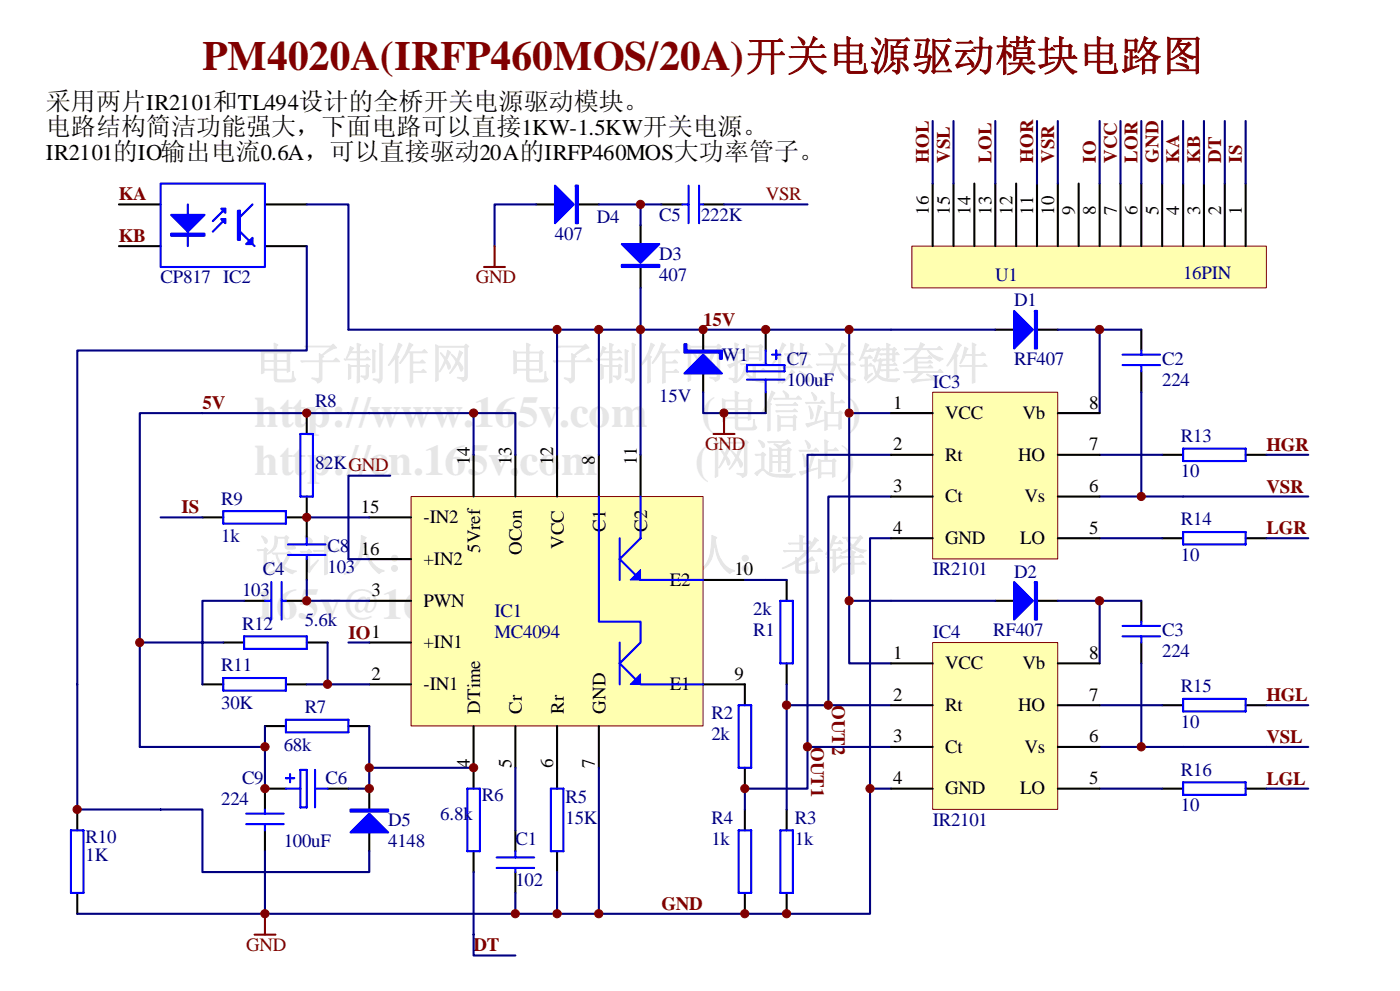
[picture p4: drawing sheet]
<svg xmlns="http://www.w3.org/2000/svg" width="229mm" height="162mm" viewBox="0 0 229 162" stroke-linecap="round" stroke-linejoin="round" font-family="sans-serif">
<path d="M67.2 81.2h47.8v37.4h-47.8z" fill="#ffffb0"/>
<path d="M67.2 81.1h47.8v37.5h-47.8z" fill="none" stroke="#800000" stroke-width=".16"/>
<g fill="none" stroke="#000" stroke-width=".34">
<path d="M19.5 33.4h6.8M43.3 33.4h6.9M19.5 40.2h6.8M43.3 40.2h6.9M162.8 53.9h3.4M169.6 53.9h3.4M186.6 53.9v3.4M50.2 67.5v3.4M77.4 74.3v6.8M84.3 74.3v6.8M91.1 74.3v6.8M97.9 74.3v6.8"/>
<path d="M104.8 74.3v6.8M186.6 60.7v3.4M33.1 84.5h3.4M50.2 81.1v3.4h-3.4M60.4 98.2h6.8M60.4 84.5h6.8M60.4 91.4h6.8M115 94.8h6.8M128.7 94.8v3.4M162.8 98.2h3.4M169.6 98.2h3.4M186.6 98.2v3.4"/>
<path d="M33.1 111.8h3.4M36.5 105h3.4M46.8 111.8h3.4M50.2 105h3.4M60.4 105h6.8M60.4 111.8h6.8M77.4 118.6v6.9M84.3 118.6v6.9M91.1 118.6v10.3M97.9 118.6v6.9M115 111.8h6.8v3.4M128.7 108.4v3.4"/>
<path d="M186.6 105v3.4M12.6 132.3v3.4M84.3 135.7v3.4M91.1 139.1v3.4M121.8 125.5v3.4M12.6 145.9v3.4M84.3 142.5v3.4"/>
</g>
<g fill="none" stroke="#00f" stroke-width=".34">
<path d="M26.3 30h17v13.6h-17zM30.7 33.4v6.8M36.9 35.8l-2.1 2M36.9 34.1l-2.1 2M39.2 37.8l2.4 2.4M41.3 33.4l-2.1 2.1M183.6 59.6h6.1M183.6 58h6.1M186.6 57.3v.7M186.6 59.6v1.1M49.1 70.9h2.1v10.2h-2.1zM36.5 83.5h10.3v2.1h-10.3z"/>
<path d="M97.9 81.1v20.5h6.9v3.4l-3.5 3.4 3.5 3.4h10.2M101.3 87.9v6.9M104.8 81.1v6.8l-3.5 3.5 3.5 3.4h10.2M127.6 98.2h2.1v10.2h-2.1zM36.5 110.8h10.3v2h-10.3zM39.9 104h10.3v2h-10.3zM101.3 105v6.8M120.8 115.2h2.1v10.3h-2.1zM183.6 104h6.1M183.6 102.3h6.1M186.6 101.6v.7M186.6 104v1"/>
<path d="M11.6 135.7h2.1v10.2h-2.1zM84.3 139.1v1M90.1 128.9h2v10.2h-2zM81.2 140.1h6.2M81.2 141.8h6.2M84.3 141.8v.7"/>
</g>
<g fill="#00f" stroke="#00f" stroke-width=".16">
<path d="M104.8 110.1v1.7h-1.7z"/>
<path d="M103.1 94.8l1.7-1.7v1.7z"/>
</g>
<g fill="none" stroke="#000080" stroke-width=".34">
<path d="M173 53.9h6.8v13.6M179.8 53.9h6.8M57 67.5h20.4M77.4 74.3v-6.8h6.9v6.8M145.7 67.5h-6.8v40.9h6.8M186.6 64.1v17M145.7 87.9h-3.4v41h3.4M173 98.2h6.8v10.2M179.8 81.1h13.7M179.8 98.2h6.8M186.6 108.4v13.6M84.3 125.5v10.2"/>
<path d="M97.9 125.5v23.8M142.3 128.9v20.4h-44.4M179.8 122h13.7M84.3 145.9v3.4h13.6M91.1 142.5v6.8"/>
</g>
<g fill="#00f" stroke="#00f" stroke-width=".34">
<path d="M165.8 50.8l3.1 3.1-3.1 3z"/>
<path d="M165.8 95.1l3.1 3.1-3.1 3z"/>
<path d="M28 35.1h5.4l-2.7 2.7z"/>
<path d="M36.2 34.1h.7v.7z"/>
<path d="M36.2 35.8h.7v.7z"/>
<path d="M40.3 39.9l1-1v1z"/>
<path d="M169.2 50.8h.4v6.1h-.4z" fill-rule="evenodd"/>
<path d="M169.2 95.1h.4v6.1h-.4z" fill-rule="evenodd"/>
<path d="M28 38.2h5.4v.3h-5.4z" fill-rule="evenodd"/>
<path d="M38.9 34.4v4.8h.3v-4.8z" fill-rule="evenodd"/>
</g>
<path d="M149.1 40.2h58v6.8h-58z" fill="#ffffb0"/>
<path d="M149.1 40.2h58v6.8h-58z" fill="none" stroke="#800000" stroke-width=".16"/>
<g fill="none" stroke="#000" stroke-width=".34">
<path d="M108.2 33.4h3.4M115 33.4h3.4M152.5 30v10.2M155.9 30v10.2M159.3 30v10.2M162.8 30v10.2M166.2 30v10.2M169.6 30v10.2M173 30v10.2M176.4 30v10.2M179.8 30v10.2M183.2 30v10.2"/>
<path d="M186.6 30v10.2M190.1 30v10.2M193.5 30v10.2M196.9 30v10.2M200.3 30v10.2M203.7 30v10.2M115 53.9v3.4M125.2 53.9v3.4M115 60.7v3.4M125.2 64.1v3.4M190.1 74.3h3.4M203.7 74.3h3.4"/>
<path d="M50.2 84.5v3.4M50.2 91.4v3.4M190.1 87.9h3.4M203.7 87.9h3.4M190.1 115.2h3.4M203.7 115.2h3.4M43.3 128.9h3.5M53.6 128.9h3.4M121.8 132.3v3.4M128.7 132.3v3.4M190.1 128.9h3.4M203.7 128.9h3.4"/>
<path d="M121.8 145.9v3.4M128.7 145.9v3.4"/>
</g>
<g fill="none" stroke="#000080" stroke-width=".34">
<path d="M152.5 19.8v10.2M155.9 19.8v10.2M162.8 19.8v10.2M169.6 19.8v10.2M173 19.8v10.2M179.8 19.8v10.2M183.2 19.8v10.2M186.6 19.8v10.2M190.1 19.8v10.2M193.5 19.8v10.2M196.9 19.8v10.2M200.3 19.8v10.2"/>
<path d="M203.7 19.8v10.2M97.9 53.9v20.4M104.8 53.9v20.4M138.9 53.9h-47.8v20.4M138.9 53.9v13.6M138.9 53.9h23.9M115 64.1v3.4h10.2M145.7 74.3h-13.6v47.7M179.8 74.3h10.3M207.1 74.3h6.9M121.8 94.8h6.9M138.9 98.2h23.9"/>
<path d="M145.7 81.1h-10.2v34.1M179.8 87.9h10.3M193.5 81.1h20.5M207.1 87.9h6.9M128.7 115.2h17M128.7 111.8v20.5M179.8 115.2h10.3M207.1 115.2h6.9M145.7 122h-13.6v6.9h-10.3v3.4M179.8 128.9h10.3M193.5 122h20.5M207.1 128.9h6.9"/>
</g>
<g fill="none" stroke="#00f" stroke-width=".34">
<path d="M111.6 33.4h1M112.6 30.3v6.2M114.3 33.4h.7M114.3 30.3v6.2M122.2 59.6h6.1v1.1h-6.1zM125.2 57.3v2.3M126.3 58h1.3M126.9 57.3v1.3M122.2 62h6.1M125.2 62v2.1M193.5 73.3h10.2v2h-10.2zM47.1 89h6.1"/>
<path d="M47.1 90.7h6.1M50.2 87.9v1.1M50.2 90.7v.7M193.5 86.9h10.2v2.1h-10.2zM193.5 114.2h10.2v2h-10.2zM46.8 127.1h1.3M46.8 128.9h2.3M47.4 126.5v1.3M49.1 125.8h1.1v6.1h-1.1zM51.5 128.9h2.1M51.5 125.8v6.1M120.8 135.7h2.1v10.2h-2.1z"/>
<path d="M127.6 135.7h2.1v10.2h-2.1zM193.5 127.8h10.2v2.1h-10.2z"/>
</g>
<g fill="#00f" stroke="#00f" stroke-width=".34">
<path d="M111.9 61l3.1-3 3.1 3z"/>
<path d="M111.9 56.2h.4v1.1h5.8v1.3h-.4v-1h-5.8z" fill-rule="evenodd"/>
</g>
<path d="M116.7 70.9h3.4M118.4 67.5v3.4" fill="none" stroke="#800000" stroke-width=".34"/>
<path d="M152.5 64.1h20.5v27.2h-20.5z" fill="#ffffb0"/>
<path d="M152.5 64.1h20.5v27.2h-20.5z" fill="none" stroke="#800000" stroke-width=".16"/>
<path d="M145.7 67.5h6.8M145.7 74.3h6.8M173 67.5h6.8M173 74.3h6.8M145.7 81.1h6.8M145.7 87.9h6.8M173 81.1h6.8M173 87.9h6.8" fill="none" stroke="#000" stroke-width=".34"/>
<path d="M152.5 105h20.5v27.2h-20.5z" fill="#ffffb0"/>
<path d="M152.5 105h20.5v27.2h-20.5z" fill="none" stroke="#800000" stroke-width=".16"/>
<g fill="none" stroke="#000" stroke-width=".34">
<path d="M87.7 33.4h3.4M94.5 33.4h3.4M104.8 36.8v3.4M104.8 43.6v3.5M39.9 98.2h3.4M46.8 98.2h3.4M43.3 118.6h3.5M57 118.6h3.4M145.7 108.4h6.8M145.7 115.2h6.8M173 108.4h6.8M173 115.2h6.8"/>
<path d="M43.3 128.9v3.4M43.3 135.7v3.4M60.4 128.9v3.4M60.4 135.7v3.4M77.4 125.5v3.4M77.4 139.1v3.4M145.7 122h6.8M145.7 128.9h6.8M173 122h6.8M173 128.9h6.8"/>
</g>
<path d="M43.3 98.2h1.1M44.4 95.1v6.1M46.1 98.2h.7M46.1 95.1v6.1M46.8 117.6h10.2v2.1h-10.2zM40.3 134.7h6.1M40.3 132.9h6.1M43.3 132.3v.6M43.3 134.7v1M76.4 128.9h2.1v10.2h-2.1z" fill="none" stroke="#00f" stroke-width=".34"/>
<g fill="none" stroke="#000080" stroke-width=".34">
<path d="M50.2 33.4h6.8v20.5h34.1M87.7 33.4h-6.8v6.8M97.9 33.4h10.3M104.8 33.4v3.4M118.4 33.4h13.7M50.2 40.2v17.1h-37.6v75h20.5v10.2h27.3v-3.4M104.8 47.1v6.8M57 67.5h-34.1v54.5h20.4M63.8 77.7h-6.8v13.7h3.4M26.3 84.5h6.8M39.9 98.2h-6.8v13.6M50.2 94.8v3.4h10.2"/>
<path d="M50.2 84.5h10.2M22.9 105h13.6M43.3 118.6v10.3M50.2 111.8h10.2M53.6 105v6.8M57 105h3.4M60.4 118.6v10.3h-3.4M43.3 139.1v10.2M60.4 125.5h17M12.6 149.3h71.7M77.4 142.5v13.6h6.9"/>
</g>
<path d="M79.2 43.6h3.4M80.9 40.2v3.4M41.6 152.7h3.4M43.3 149.3v3.4" fill="none" stroke="#800000" stroke-width=".34"/>
<g fill="#00f" stroke="#00f" stroke-width=".34">
<path d="M101.7 39.9h6.1l-3 3z"/>
<path d="M90.8 30.3l3 3.1-3 3.1z"/>
<path d="M60.4 132.9l3.1 3.1h-6.2z"/>
<path d="M101.7 43.3h6.1v.3h-6.1z" fill-rule="evenodd"/>
<path d="M94.2 30.3h.3v6.2h-.3z" fill-rule="evenodd"/>
<path d="M57.3 132.3h6.2v.3h-6.2z" fill-rule="evenodd"/>
</g>
<g fill="#800000" stroke="#800000" stroke-width=".16">
<circle cx="77.5" cy="125.4" r=".67"/>
<circle cx="77.5" cy="67.5" r=".67"/>
<circle cx="121.8" cy="128.8" r=".67"/>
<circle cx="97.9" cy="149.3" r=".67"/>
<circle cx="84.3" cy="149.3" r=".67"/>
<circle cx="91.1" cy="149.3" r=".67"/>
<circle cx="50.2" cy="67.5" r=".67"/>
<circle cx="50.2" cy="84.5" r=".67"/>
<circle cx="12.6" cy="132.3" r=".67"/>
<circle cx="142.3" cy="128.9" r=".67"/>
<circle cx="138.9" cy="67.5" r=".67"/>
<circle cx="179.8" cy="53.8" r=".68"/>
<circle cx="179.8" cy="98.2" r=".68"/>
<circle cx="186.6" cy="81.1" r=".67"/>
<circle cx="186.6" cy="122" r=".67"/>
<circle cx="115" cy="53.8" r=".67"/>
<circle cx="118.4" cy="67.5" r=".67"/>
<circle cx="43.3" cy="128.9" r=".67"/>
<circle cx="132" cy="122" r=".67"/>
<circle cx="128.6" cy="149.3" r=".67"/>
<circle cx="121.8" cy="149.3" r=".67"/>
<circle cx="128.6" cy="115.2" r=".68"/>
<circle cx="135.5" cy="115.2" r=".67"/>
<circle cx="91.1" cy="53.8" r=".68"/>
<circle cx="138.9" cy="53.8" r=".67"/>
<circle cx="104.7" cy="53.8" r=".67"/>
<circle cx="97.9" cy="53.8" r=".68"/>
<circle cx="125.2" cy="53.8" r=".68"/>
<circle cx="138.9" cy="98.2" r=".67"/>
<circle cx="50.1" cy="98.2" r=".67"/>
<circle cx="43.3" cy="149.3" r=".67"/>
<circle cx="104.7" cy="33.4" r=".67"/>
<circle cx="60.4" cy="128.9" r=".67"/>
<circle cx="60.4" cy="125.4" r=".67"/>
<circle cx="43.3" cy="122" r=".68"/>
<circle cx="53.6" cy="111.8" r=".67"/>
<circle cx="22.8" cy="105" r=".67"/>
</g>
<g font-size="7.2" fill="#e6e6e6">
<text x="41.6" y="61.9">电子制作网</text>
<text x="82.9" y="61.9">电子制作网提供关键套件</text>
<text x="41.6" y="93.2">设计人：刘铎</text>
<text x="99" y="93.2">实验人：老铎</text>
</g>
<g font-size="7.1" fill="#e6e6e6">
<text x="41.6" y="69.7">http://www.165v.com</text>
<text x="114.7" y="69.7">(电信站)</text>
<text x="41.6" y="77.6">http://cn.165v.com</text>
<text x="113.6" y="77.6">(网通站)</text>
<text x="41.6" y="101.1">165v@165V.COM</text>
</g>
<text font-size="6.8" fill="#800000" x="33.1" y="11.5">PM4020A(IRFP460MOS/20A)开关电源驱动模块电路图</text>
<g font-size="4.1">
<text x="7.5" y="17.9">采用两片IR2101和TL494设计的全桥开关电源驱动模块。</text>
<text x="7.5" y="22">电路结构简洁功能强大，下面电路可以直接1KW-1.5KW开关电源。</text>
</g>
<text font-size="3.7" x="7.5" y="26.1">IR2101的IO输出电流0.6A，可以直接驱动20A的IRFP460MOS大功率管子。</text>
<g font-size="3.1" fill="#800000">
<text x="151.9" y="26.6" transform="rotate(-90 151.9 26.6)">HOL</text>
<text x="155.3" y="26.6" transform="rotate(-90 155.3 26.6)">VSL</text>
<text x="162.1" y="26.6" transform="rotate(-90 162.1 26.6)">LOL</text>
<text x="169" y="26.6" transform="rotate(-90 169 26.6)">HOR</text>
<text x="172.4" y="26.6" transform="rotate(-90 172.4 26.6)">VSR</text>
<text x="179.2" y="26.6" transform="rotate(-90 179.2 26.6)">IO</text>
<text x="182.6" y="26.6" transform="rotate(-90 182.6 26.6)">VCC</text>
<text x="186" y="26.6" transform="rotate(-90 186 26.6)">LOR</text>
<text x="189.4" y="26.6" transform="rotate(-90 189.4 26.6)">GND</text>
<text x="192.8" y="26.6" transform="rotate(-90 192.8 26.6)">KA</text>
<text x="196.3" y="26.6" transform="rotate(-90 196.3 26.6)">KB</text>
<text x="199.7" y="26.6" transform="rotate(-90 199.7 26.6)">DT</text>
<text x="203.1" y="26.6" transform="rotate(-90 203.1 26.6)">IS</text>
<text x="19.5" y="32.7">KA</text>
<text x="125.2" y="32.7">VSR</text>
<text x="19.5" y="39.6">KB</text>
<text x="77.8" y="46.3">GND</text>
<text x="115" y="53.2">15V</text>
<text x="33.1" y="66.8">5V</text>
<text x="115.3" y="73.6">GND</text>
<text x="207.1" y="73.7">HGR</text>
<text x="29.7" y="83.9">IS</text>
<text x="207.1" y="80.5">VSR</text>
<text x="207.1" y="87.3">LGR</text>
<text x="57" y="104.3">IO1</text>
<text x="136.1" y="115.2" transform="rotate(90 136.1 115.2)">OUT2</text>
<text x="207.1" y="114.6">HGL</text>
<text x="132.7" y="122" transform="rotate(90 132.7 122)">OUT1</text>
<text x="207.1" y="121.4">VSL</text>
<text x="207.1" y="128.2">LGL</text>
<text x="108.2" y="148.7">GND</text>
<text x="40.3" y="155.4">GND</text>
<text x="77.4" y="155.5">DT</text>
</g>
<g font-size="3.1">
<text x="151.9" y="35.1" transform="rotate(-90 151.9 35.1)">16</text>
<text x="155.3" y="35.1" transform="rotate(-90 155.3 35.1)">15</text>
<text x="158.7" y="35.1" transform="rotate(-90 158.7 35.1)">14</text>
<text x="162.1" y="35.1" transform="rotate(-90 162.1 35.1)">13</text>
<text x="165.6" y="35.1" transform="rotate(-90 165.6 35.1)">12</text>
<text x="169" y="35.1" transform="rotate(-90 169 35.1)">11</text>
<text x="172.4" y="35.1" transform="rotate(-90 172.4 35.1)">10</text>
<text x="175.8" y="35.1" transform="rotate(-90 175.8 35.1)">9</text>
<text x="179.2" y="35.1" transform="rotate(-90 179.2 35.1)">8</text>
<text x="182.6" y="35.1" transform="rotate(-90 182.6 35.1)">7</text>
<text x="186" y="35.1" transform="rotate(-90 186 35.1)">6</text>
<text x="189.4" y="35.1" transform="rotate(-90 189.4 35.1)">5</text>
<text x="192.8" y="35.1" transform="rotate(-90 192.8 35.1)">4</text>
<text x="196.3" y="35.1" transform="rotate(-90 196.3 35.1)">3</text>
<text x="199.7" y="35.1" transform="rotate(-90 199.7 35.1)">2</text>
<text x="203.1" y="35.1" transform="rotate(-90 203.1 35.1)">1</text>
<text x="146" y="66.8">1</text>
<text x="154.6" y="68.5">VCC</text>
<text x="167.2" y="68.5">Vb</text>
<text x="178.1" y="66.8">8</text>
<text x="76.8" y="76" transform="rotate(-90 76.8 76)">14</text>
<text x="83.7" y="76" transform="rotate(-90 83.7 76)">13</text>
<text x="90.5" y="76" transform="rotate(-90 90.5 76)">12</text>
<text x="97.3" y="76" transform="rotate(-90 97.3 76)">8</text>
<text x="104.1" y="76" transform="rotate(-90 104.1 76)">11</text>
<text x="146" y="73.6">2</text>
<text x="154.6" y="75.3">Rt</text>
<text x="166.5" y="75.3">HO</text>
<text x="178.1" y="73.6">7</text>
<text x="59" y="83.8">15</text>
<text x="146" y="80.4">3</text>
<text x="154.6" y="82.1">Ct</text>
<text x="167.5" y="82.1">Vs</text>
<text x="178.1" y="80.4">6</text>
<text x="69.3" y="85.5">-IN2</text>
<text x="92.2" y="89.7" transform="rotate(-90 92.2 89.7)">VCC</text>
<text x="99" y="86.9" transform="rotate(-90 99 86.9)">C1</text>
<text x="105.9" y="86.9" transform="rotate(-90 105.9 86.9)">C2</text>
<text x="146" y="87.2">4</text>
<text x="154.6" y="88.9">GND</text>
<text x="166.9" y="88.9">LO</text>
<text x="178.1" y="87.2">5</text>
<text x="59" y="90.6">16</text>
<text x="69.3" y="92.3">+IN2</text>
<text x="78.5" y="90.3" transform="rotate(-90 78.5 90.3)">5Vref</text>
<text x="85.4" y="90.7" transform="rotate(-90 85.4 90.7)">OCon</text>
<text x="109.5" y="95.7">E2</text>
<text x="120.1" y="94">10</text>
<text x="60.7" y="97.4">3</text>
<text x="69.3" y="99.1">PWN</text>
<text x="69.3" y="106">+IN1</text>
<text x="146" y="107.7">1</text>
<text x="178.1" y="107.7">8</text>
<text x="60.7" y="111.1">2</text>
<text x="69.3" y="112.8">-IN1</text>
<text x="109.5" y="112.8">E1</text>
<text x="120.1" y="111.1">9</text>
<text x="154.6" y="109.4">VCC</text>
<text x="167.2" y="109.4">Vb</text>
<text x="78.5" y="116.6" transform="rotate(-90 78.5 116.6)">DTime</text>
<text x="85.4" y="116.6" transform="rotate(-90 85.4 116.6)">Cr</text>
<text x="92.2" y="116.6" transform="rotate(-90 92.2 116.6)">Rr</text>
<text x="99" y="116.6" transform="rotate(-90 99 116.6)">GND</text>
<text x="146" y="114.5">2</text>
<text x="154.6" y="116.2">Rt</text>
<text x="166.5" y="116.2">HO</text>
<text x="178.1" y="114.5">7</text>
<text x="76.8" y="125.5" transform="rotate(-90 76.8 125.5)">4</text>
<text x="83.7" y="125.5" transform="rotate(-90 83.7 125.5)">5</text>
<text x="90.5" y="125.5" transform="rotate(-90 90.5 125.5)">6</text>
<text x="97.3" y="125.5" transform="rotate(-90 97.3 125.5)">7</text>
<text x="146" y="121.3">3</text>
<text x="154.6" y="123">Ct</text>
<text x="167.5" y="123">Vs</text>
<text x="178.1" y="121.3">6</text>
<text x="146" y="128.1">4</text>
<text x="154.6" y="129.8">GND</text>
<text x="166.9" y="129.8">LO</text>
<text x="178.1" y="128.1">5</text>
</g>
<g font-size="3.1" fill="#000080">
<text x="90.8" y="39.1">407</text>
<text x="97.6" y="36.4">D4</text>
<text x="107.8" y="36.1">C5</text>
<text x="114.7" y="36.1">222K</text>
<text x="26.3" y="46.3">CP817 IC2</text>
<text x="107.8" y="42.5">D3</text>
<text x="107.8" y="46">407</text>
<text x="162.8" y="46">U1</text>
<text x="193.5" y="45.6">16PIN</text>
<text x="165.8" y="50.1">D1</text>
<text x="118.1" y="58.9">W1</text>
<text x="128.7" y="59.6">C7</text>
<text x="165.8" y="59.6">RF407</text>
<text x="190.1" y="59.6">C2</text>
<text x="107.8" y="65.7">15V</text>
<text x="128.7" y="63">100uF</text>
<text x="152.5" y="63.4">IC3</text>
<text x="190.1" y="63">224</text>
<text x="51.5" y="66.4">R8</text>
<text x="51.5" y="76.6">82KGND</text>
<text x="193.1" y="72.2">R13</text>
<text x="193.1" y="78">10</text>
<text x="36.2" y="82.4">R9</text>
<text x="36.2" y="88.6">1k</text>
<text x="193.1" y="85.9">R14</text>
<text x="43" y="94">C4</text>
<text x="53.6" y="90.3">C8</text>
<text x="53.6" y="93.7">103</text>
<text x="152.5" y="94">IR2101</text>
<text x="165.8" y="94.4">D2</text>
<text x="193.1" y="91.6">10</text>
<text x="39.6" y="97.4">103</text>
<text x="80.9" y="100.8">IC1</text>
<text x="123.2" y="100.5">2k</text>
<text x="39.6" y="102.9">R12</text>
<text x="49.8" y="102.2">5.6k</text>
<text x="80.9" y="104.2">MC4094</text>
<text x="123.2" y="103.9">R1</text>
<text x="152.5" y="104.2">IC4</text>
<text x="162.4" y="103.9">RF407</text>
<text x="190.1" y="103.9">C3</text>
<text x="190.1" y="107.3">224</text>
<text x="36.2" y="109.7">R11</text>
<text x="193.1" y="113.1">R15</text>
<text x="36.2" y="115.8">30K</text>
<text x="49.8" y="116.5">R7</text>
<text x="116.4" y="117.5">R2</text>
<text x="193.1" y="118.9">10</text>
<text x="46.4" y="122.7">68k</text>
<text x="116.4" y="121">2k</text>
<text x="36.2" y="131.5">224</text>
<text x="39.6" y="128.1">C9</text>
<text x="53.2" y="128.1">C6</text>
<text x="78.8" y="130.9">R6</text>
<text x="92.5" y="131.2">R5</text>
<text x="193.1" y="126.7">R16</text>
<text x="14" y="137.7">R10</text>
<text x="63.5" y="134.9">D5</text>
<text x="72" y="133.9">6.8k</text>
<text x="92.5" y="134.6">15K</text>
<text x="116.4" y="134.6">R4</text>
<text x="130" y="134.6">R3</text>
<text x="152.5" y="134.9">IR2101</text>
<text x="193.1" y="132.5">10</text>
<text x="14" y="140.7">1K</text>
<text x="46.4" y="138.3">100uF</text>
<text x="63.5" y="138.3">4148</text>
<text x="84.3" y="138">C1</text>
<text x="116.4" y="138">1k</text>
<text x="130" y="138">1k</text>
<text x="84.3" y="144.8">102</text>
</g>
</svg>
